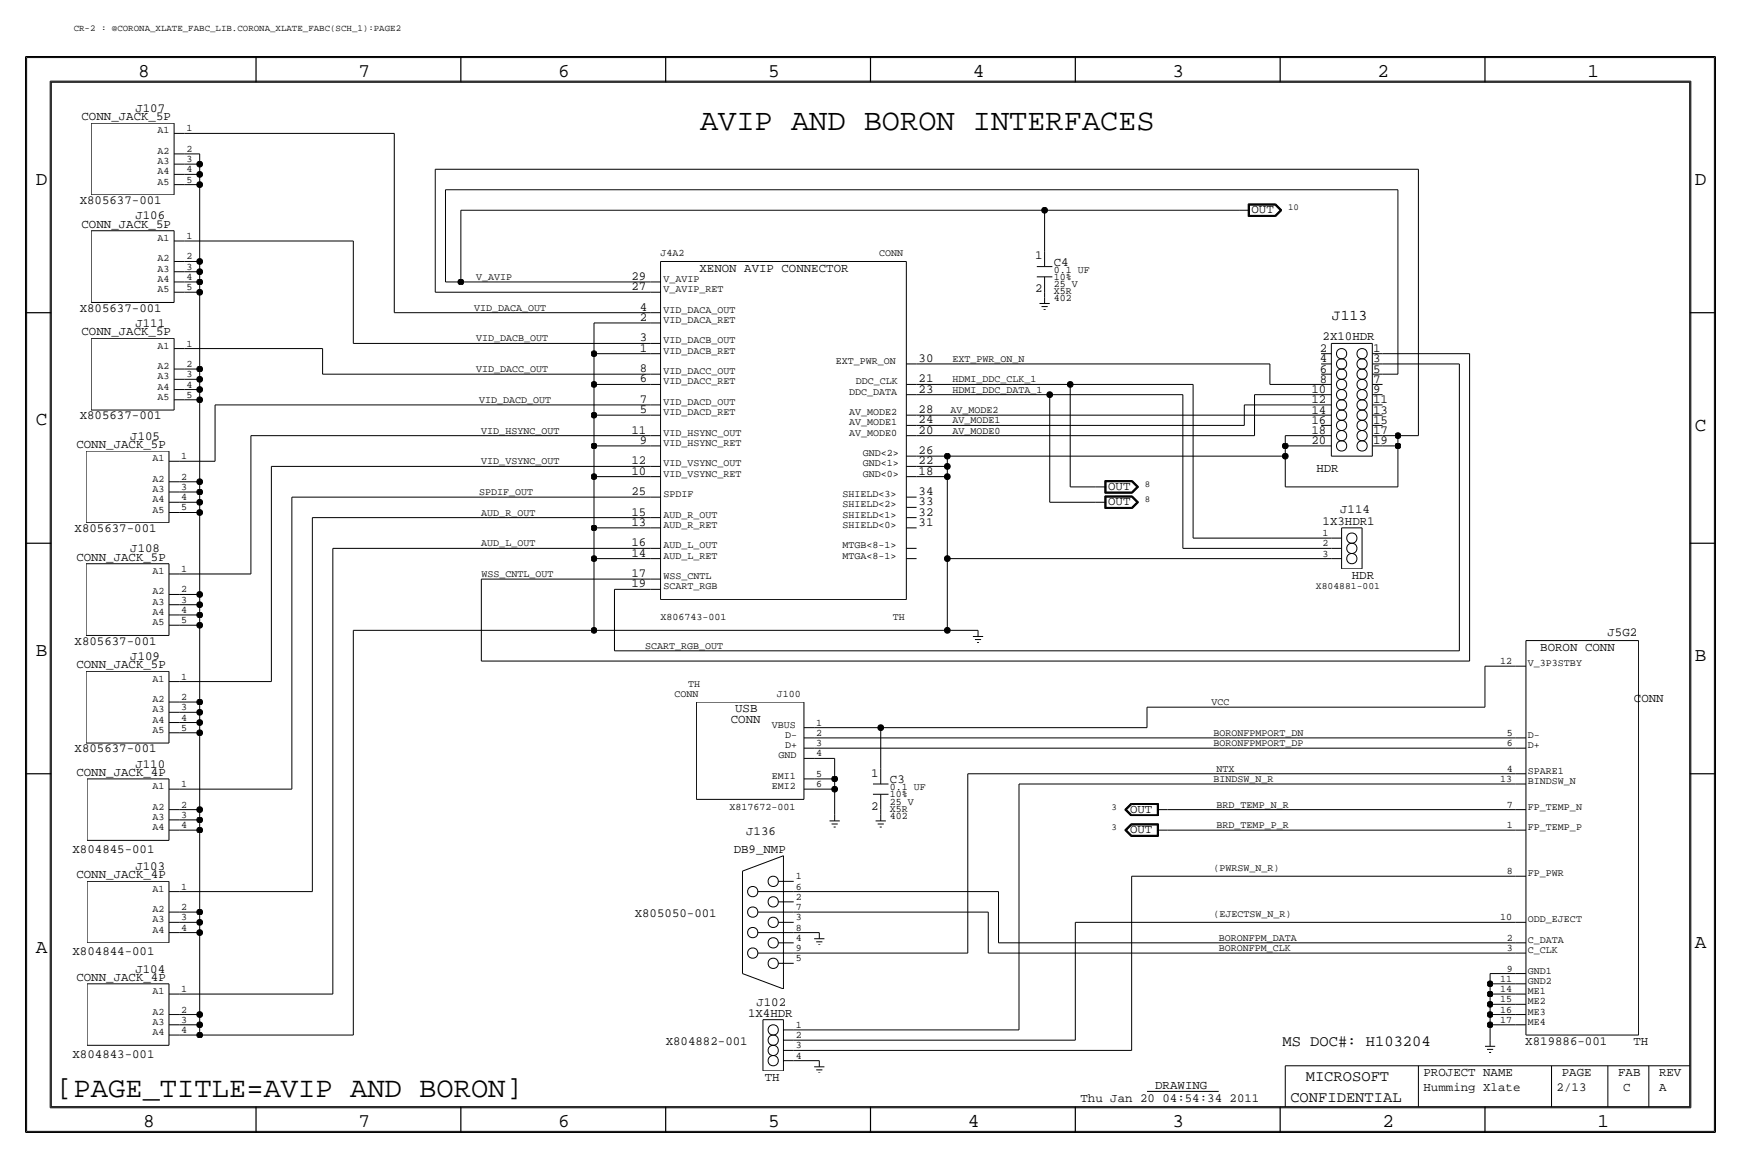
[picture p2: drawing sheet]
<svg xmlns="http://www.w3.org/2000/svg" width="432mm" height="287mm" viewBox="0 0 432 287" stroke-linecap="round" stroke-linejoin="round" font-family="sans-serif">
<g fill="none" stroke="#000" stroke-width=".25">
<path d="M6.6 14.3h418.6zM6.6 14.3v266.2zM425.2 14.3v266.2zM12.4 20.1v254.5zM12.4 20.1h407zM22.6 30.5h20.6zM22.6 30.5v17.8zM43.2 38.2h2.5zM43.2 33.1h2.5zM43.2 30.5v17.8zM45.7 38.2h3.8zM45.7 33.1h52.1z"/>
<path d="M49.5 38.2v2.5zM97.8 33.1v44.4zM419.4 20.1v254.5zM22.6 57.2h20.6zM22.6 48.3h20.6zM22.6 57.2v17.8zM43.2 59.7h2.5zM43.2 45.8h2.5zM43.2 40.7h2.5zM43.2 43.2h2.5zM43.2 57.2v17.8zM45.7 45.8h3.8z"/>
<path d="M45.7 43.2h3.8zM45.7 40.7h3.8zM45.7 59.7h41.9zM49.5 45.8v19zM49.5 43.2v2.6zM49.5 40.7v2.5zM87.6 59.7v25.4zM107.9 42h243.9zM107.9 42v30.4zM110.5 47h236.2zM110.5 47v22.9zM114.3 52.1v17.8z"/>
<path d="M114.3 52.1h144.8zM259.1 52.1h48.2zM259.1 52.1v10.2zM307.3 52.1h2.6zM309.6 53.7h6.8zM309.6 50.5v3.2zM309.6 50.5h6.8zM309.7 50.6v3zM309.7 53.6h6.6zM309.7 50.6h6.6zM309.8 50.7v2.8zM309.8 53.5h6.5z"/>
<path d="M309.8 50.7h6.5zM309.9 50.9v2.5zM309.9 53.4h6.3zM309.9 50.9h6.3zM316.2 50.9l1.3 1.2zM316.3 53.5l1.4-1.4zM316.3 50.7l1.4 1.4zM316.3 50.6l1.5 1.5zM316.3 53.6l1.5-1.5zM316.4 53.7l1.6-1.6zM316.4 50.5l1.6 1.6zM317.5 52.1l-1.3 1.3z"/>
<path d="M346.7 47v45.8zM351.8 42v66zM22.6 75h20.6zM43.2 72.4h2.5zM43.2 67.4h2.5zM43.2 69.9h2.5zM43.2 64.8h2.5zM45.7 72.4h3.8zM45.7 69.9h3.8zM45.7 67.4h3.8zM45.7 64.8h3.8zM49.5 72.4v19.1z"/>
<path d="M49.5 69.9v2.5zM49.5 67.4v2.5zM49.5 64.8v2.6zM97.8 77.5h63.5zM108 72.4h53.3zM110.5 69.9h3.8zM114.3 69.9h47zM161.3 72.4h2.5zM161.3 77.5h2.5zM161.3 69.9h2.5zM163.8 64.8h61zM163.8 64.8v83.8z"/>
<path d="M224.8 64.8v83.8zM257.1 66.1h3.9zM257.1 68.6h3.9zM257.8 75.2h2.5zM258.3 76h1.5zM258.8 76.8h.5zM259.1 68.6v3.8zM259.1 62.3v3.8zM259.1 73.7v1.5zM259.1 72.4v1.3zM22.6 83.9h20.6zM22.6 83.9v17.8z"/>
<path d="M43.2 99.1h2.5zM43.2 94h2.5zM43.2 96.6h2.5zM43.2 91.5h2.5zM43.2 86.4h2.5zM43.2 83.9v17.8zM45.7 99.1h3.8zM45.7 96.6h3.8zM45.7 94h3.8zM45.7 91.5h3.8zM45.7 86.4h34.3zM49.5 99.1v20.3z"/>
<path d="M49.5 96.6v2.5zM49.5 94v2.6zM49.5 91.5v2.5zM80 92.8h81.3zM80 86.4v6.4zM87.6 85.1h73.7zM147.3 95.3v7.6zM147.3 87.7v7.6zM147.3 80.1v7.6zM147.3 95.3h14zM147.3 87.7h14zM147.3 80.1h14z"/>
<path d="M161.3 95.3h2.5zM161.3 85.1h2.5zM161.3 80.1h2.5zM161.3 87.7h2.5zM161.3 92.8h2.5zM224.8 90.2h2.5zM224.8 95.3h2.5zM224.8 97.8h2.5zM227.3 95.3h38.1zM227.3 97.8h33.1zM227.3 90.2h87.7zM260.3 97.8v26.7z"/>
<path d="M260.3 97.8h33.1zM265.4 95.3v25.4zM265.4 95.3h30.5zM293.4 97.8v38.1zM295.9 95.3v38.1zM311.1 97.8v10.2zM311.1 97.8h16.6zM315 90.2v5.1zM315 95.3h12.7zM327.7 95.3h2.5zM327.7 90.2h2.5zM327.7 87.7h2.5z"/>
<path d="M327.7 92.8h2.5zM327.7 97.8h2.5zM330.2 85.1v28zM330.2 85.1h10.2zM340.4 85.1v28zM340.4 87.7h2.5zM340.4 90.2h2.5zM340.4 92.8h2.5zM340.4 95.3h2.5zM340.4 97.8h2.5zM342.9 87.7h21.6zM342.9 92.8h3.8z"/>
<path d="M342.9 90.2h19zM361.9 90.2v71.1zM364.5 87.7v76.2zM21.3 111.8v17.8zM21.3 111.8h20.6zM22.6 101.7h20.6zM41.9 119.4h2.5zM41.9 114.4h2.5zM41.9 111.8v17.8zM44.4 119.4h5.1zM44.4 114.4h8.9zM49.5 119.4v2.6z"/>
<path d="M53.3 100.4v14zM53.3 100.4h108zM62.2 108v34.3zM62.2 108h99.1zM67.3 115.6v53.4zM67.3 115.6h94zM147.3 118.2v12.7zM147.3 110.5v7.7zM147.3 102.9v7.6zM147.3 118.2h14zM147.3 110.5h14zM147.3 102.9h14z"/>
<path d="M161.3 102.9h2.5zM161.3 100.4h2.5zM161.3 118.2h2.5zM161.3 115.6h2.5zM161.3 110.5h2.5zM161.3 108h2.5zM224.8 102.9h2.5zM224.8 105.5h2.5zM224.8 108h2.5zM224.8 118.2h2.5zM224.8 113.1h2.5zM224.8 115.6h2.5z"/>
<path d="M227.3 118.2h7.7zM227.3 115.6h7.7zM227.3 113.1h7.7zM227.3 102.9h100.4zM227.3 108h83.9zM227.3 105.5h81.3zM234.9 113.1h83.9zM234.9 118.2v20.3zM234.9 115.6v2.6zM234.9 113.1v2.5zM274 119.1v3.2zM274 119.1h6.8z"/>
<path d="M274.1 119.2v3zM274.1 119.2h6.7zM274.2 119.3v2.8zM274.2 119.3h6.5zM274.3 119.4v2.6zM274.3 119.4h6.4zM280.7 119.4l1.2 1.3zM280.7 119.3l1.4 1.4zM280.8 119.2l1.4 1.5zM280.8 119.1l1.6 1.6zM308.6 100.4v5.1zM308.6 100.4h19.1z"/>
<path d="M318.8 110.5v2.6zM318.8 113.1v7.6zM318.8 108v2.5zM318.8 110.5h8.9zM318.8 108h8.9zM327.7 105.5h2.5zM327.7 108h2.5zM327.7 110.5h2.5zM327.7 100.4h2.5zM327.7 102.9h2.5zM330.2 113.1h10.2zM340.4 102.9h2.5z"/>
<path d="M340.4 105.5h2.5zM340.4 108h2.5zM340.4 110.5h2.5zM340.4 100.4h2.5zM342.9 110.5h3.8zM342.9 108h3.8zM346.7 110.5v10.2zM346.7 108v2.5zM346.7 108h5.1zM21.3 139.8v17.7zM21.3 139.8h20.6zM21.3 129.6h20.6z"/>
<path d="M41.9 127.1h2.5zM41.9 122h2.5zM41.9 124.5h2.5zM41.9 139.8v17.7zM44.4 127.1h5.1zM44.4 124.5h5.1zM44.4 122h5.1zM49.5 127.1v20.3zM49.5 124.5v2.6zM49.5 122v2.5zM72.4 123.2v72.4zM72.4 123.2h88.9z"/>
<path d="M77.5 128.3v92.7zM77.5 128.3h83.8zM82.5 135.9v110.5zM82.6 135.9h78.7zM147.3 138.5v17.8zM147.3 130.9v7.6zM147.3 138.5h14zM147.3 130.9h14zM161.3 130.9h2.5zM161.3 138.5h2.5zM161.3 135.9h2.5zM161.3 128.3h2.5z"/>
<path d="M161.3 123.2h2.5zM224.8 130.9h2.5zM224.8 128.3h2.5zM224.8 138.5h2.5zM224.8 135.9h2.5zM224.8 123.2h2.5zM224.8 125.8h2.5zM234.9 138.5v17.8zM234.9 138.5h95.3zM260.3 124.5h11.5zM265.4 120.7h6.4zM271.8 124.5h2.5z"/>
<path d="M271.8 120.7h2.5zM274 126.1h6.8zM274 122.9v3.2zM274 122.3h6.8zM274 122.9h6.8zM274.1 123v3zM274.1 126h6.7zM274.1 122.2h6.7zM274.1 123h6.7zM274.2 123.1v2.8zM274.2 125.9h6.5zM274.2 122.1h6.5z"/>
<path d="M274.2 123.1h6.5zM274.3 123.2v2.6zM274.3 125.8h6.4zM274.3 122h6.4zM274.3 123.2h6.4zM280.7 123.2l1.2 1.3zM280.7 125.9l1.4-1.4zM280.7 122.1l1.4-1.4zM280.7 123.1l1.4 1.4zM280.8 123l1.4 1.5zM280.8 126l1.4-1.5zM280.8 122.2l1.4-1.5z"/>
<path d="M280.8 126.1l1.6-1.6zM280.8 122.3l1.6-1.6zM280.8 122.9l1.6 1.6zM281.9 124.5l-1.2 1.3zM281.9 120.7l-1.2 1.3zM293.4 135.9h36.8zM295.9 133.4h34.3zM318.8 120.7h27.9zM330.2 138.5h2.5zM330.2 135.9h2.5zM330.2 133.4h2.5zM332.7 130.9v10.1z"/>
<path d="M332.7 130.9h5.1zM337.8 130.9v10.1zM21.3 157.5h20.6zM41.9 155h2.5zM41.9 149.9h2.5zM41.9 152.5h2.5zM41.9 147.4h2.5zM41.9 142.3h2.5zM44.4 142.3h17.8zM44.4 147.4h5.1zM44.4 155h5.1zM44.4 152.5h5.1z"/>
<path d="M44.4 149.9h5.1zM49.5 155v19zM49.5 152.5v2.5zM49.5 149.9v2.6zM49.5 147.4v2.5zM87.6 156.3h59.7zM87.6 156.3v100.3zM119.4 143.6h41.9zM119.4 143.6v20.3zM147.3 156.3h87.6zM152.4 146.1v15.2zM152.4 146.1h8.9z"/>
<path d="M161.3 146.1h2.5zM161.3 143.6h2.5zM163.8 148.6h61zM234.9 156.3h7.7zM241.3 157.8h2.5zM241.8 158.5h1.5zM242.3 159.3h.5zM242.6 156.3v1.5zM332.7 141h5.1zM378.5 158.8h27.9zM378.5 158.8v97.8zM406.4 158.8v97.8z"/>
<path d="M21.3 166.4v17.8zM21.3 166.4h20.6zM41.9 176.6h2.5zM41.9 179.1h2.5zM41.9 174h2.5zM41.9 169h2.5zM41.9 166.4v17.8zM44.4 174h5.1zM44.4 179.1h5.1zM44.4 176.6h5.1zM44.4 169h22.9zM49.5 179.1v2.6z"/>
<path d="M49.5 176.6v2.5zM49.5 174v2.6zM119.4 163.9h245.1zM152.4 161.3h209.5zM172.7 174v24.2zM172.7 174h26.7zM199.4 174v24.2zM284.5 175.3h83.8zM284.5 175.3v5.1zM368.3 165.2h7.6zM368.3 165.2v10.1zM375.9 165.2h2.6z"/>
<path d="M21.3 184.2h20.6zM21.6 193.1v15.2zM21.6 193.1h20.3zM41.9 181.7h2.5zM41.9 193.1v15.2zM41.9 195.6h2.5zM44.4 181.7h5.1zM44.5 195.6h27.9zM49.5 181.7v19zM172.7 198.2h26.7zM199.4 195.6h2.5zM199.4 193.1h2.5z"/>
<path d="M199.4 185.5h2.5zM199.4 188h2.5zM199.4 180.4h2.5zM199.4 182.9h2.5zM201.9 195.6h5.1zM201.9 193.1h5.1zM201.9 188h5.1zM201.9 180.4h16.5zM201.9 185.5h174zM201.9 182.9h174zM207 193.1v2.5zM207 195.6v6.4z"/>
<path d="M207 188v5.1zM216.5 194.4h3.9zM216.5 196.9h3.9zM218.4 196.9v3.8zM218.4 190.6v3.8zM218.4 180.4h66.1zM218.4 180.4v10.2zM240 191.8h135.9zM240 191.8v44.5zM252.7 194.4v60.9zM252.7 194.4h123.2zM280.5 199.1h6.8z"/>
<path d="M280.6 199.2h6.6zM280.6 199.3h6.5zM280.7 199.4l-1.3 1.3zM280.7 199.4h6.3zM287 199.4v2.6zM287.1 199.3v2.8zM287.2 199.2v3zM287.3 199.1v3.2zM375.9 182.9h2.6zM375.9 185.5h2.6zM375.9 191.8h2.6zM375.9 194.4h2.6z"/>
<path d="M21.6 218.5v15.2zM21.6 208.3h20.3zM21.6 218.5h20.3zM41.9 218.5v15.2zM41.9 203.3h2.5zM41.9 205.8h2.5zM41.9 200.7h2.5zM44.4 205.8h5.1zM44.4 203.3h5.1zM44.4 200.7h5.1zM49.5 205.8v20.3zM49.5 203.3v2.5z"/>
<path d="M49.5 200.7v2.6zM184.2 216v25.4zM184.2 216l10.1-3.9zM193 218.5h3.8zM194.3 212.1v33.1zM205.7 203.5h2.6zM206.2 204.3h1.6zM206.8 205h.5zM207 202v1.5zM217.2 203.5h2.5zM217.7 204.3h1.5zM218.2 205h.5z"/>
<path d="M218.4 202v1.5zM218.4 200.7v1.3zM278.9 205.8l1.6-1.6zM278.9 205.8l1.6 1.6zM278.9 200.7l1.6-1.6zM278.9 200.7l1.6 1.6zM279.1 205.8l1.5 1.5zM279.1 200.7l1.5 1.5zM279.1 205.8l1.5-1.5zM279.1 200.7l1.5-1.5zM279.2 205.8l1.4 1.4zM279.2 200.7l1.4 1.4z"/>
<path d="M279.2 205.8l1.4-1.4zM279.2 200.7l1.4-1.4zM279.4 205.8l1.3-1.3zM279.4 205.8l1.3 1.3zM279.4 200.7l1.3 1.3zM280.5 204.2h6.8zM280.5 207.4h6.8zM280.5 202.3h6.8zM280.6 204.3h6.6zM280.6 207.3h6.6zM280.6 202.2h6.6zM280.6 204.4h6.5z"/>
<path d="M280.6 207.2h6.5zM280.6 202.1h6.5zM280.7 217.2v43.2zM280.7 217.2h95.2zM280.7 204.5h6.3zM280.7 207.1h6.3zM280.7 202h6.3zM287 204.5v2.6zM287 205.8h2.6zM287 200.7h2.6zM287.1 204.4v2.8zM287.2 204.3v3z"/>
<path d="M287.3 204.2v3.2zM289.6 205.8h86.3zM289.6 200.7h86.3zM375.9 200.7h2.6zM375.9 205.8h2.6zM375.9 217.2h2.6zM21.6 233.7h20.3zM41.9 221h2.5zM41.9 228.7h2.5zM41.9 231.2h2.5zM41.9 226.1h2.5zM44.4 226.1h5.1z"/>
<path d="M44.4 231.2h5.1zM44.4 228.7h5.1zM44.5 221h33zM49.5 231.2v20.3zM49.5 228.7v2.5zM49.5 226.1v2.6zM188 236.3h8.8zM188 231.2h8.8zM188 226.1h8.8zM188 221h8.8zM193 233.7h3.8zM193 238.8h3.8z"/>
<path d="M193 228.7h3.8zM193 223.6h3.8zM196.8 231.2h6.4zM196.8 236.3h43.2zM196.8 226.1h48.3zM196.8 221h50.8zM201.9 232.7h2.6zM202.4 233.5h1.6zM202.9 234.2h.6zM203.2 231.2v1.5zM245.1 226.1v10.2zM245.1 236.3h130.8z"/>
<path d="M247.6 233.7h128.3zM247.6 221v12.7zM266.7 228.7v29.2zM266.7 228.7h109.2zM375.9 228.7h2.6zM375.9 233.7h2.6zM375.9 236.3h2.6zM21.6 243.9v15.2zM21.6 243.9h20.3zM21.6 259.1h20.3zM41.9 243.9v15.2zM41.9 246.4h2.5z"/>
<path d="M41.9 254.1h2.5zM41.9 256.6h2.5zM41.9 251.5h2.5zM44.4 256.6h5.1zM44.4 254.1h5.1zM44.4 251.5h5.1zM44.5 246.4h38zM49.5 256.6h38.1zM49.5 254.1v2.5zM49.5 251.5v2.6zM184.2 241.4l10.1 3.8zM189.2 252.8v12.7z"/>
<path d="M189.2 252.8h5.1zM194.3 255.3h2.5zM194.3 257.9h2.5zM194.3 252.8v12.7zM196.8 257.9h69.9zM196.9 255.3h55.8zM368.3 259.4h2.5zM369.6 254.1h6.3zM369.6 251.5v2.6zM369.6 254.1v3.8zM369.6 251.5h6.3zM369.6 249v2.5z"/>
<path d="M369.6 249h6.3zM369.6 246.4v2.6zM369.6 246.4h6.3zM369.6 243.9v2.5zM369.6 241.4v2.5zM369.6 243.9h6.3zM369.6 241.4h6.3zM369.6 257.9v1.5zM375.9 243.9h2.6zM375.9 241.4h2.6zM375.9 246.4h2.6zM375.9 249h2.6z"/>
<path d="M375.9 251.5h2.6zM375.9 254.1h2.6zM378.5 256.6h27.9zM12.4 274.6h407zM189.2 265.5h5.1zM194.3 260.4h2.5zM194.3 262.9h2.5zM196.8 260.4h83.9zM196.8 262.9h6.4zM201.9 264.5h2.6zM202.4 265.2h1.6zM202.9 266h.6z"/>
<path d="M203.2 262.9v1.6zM284.5 270.6h17.8zM318.8 264.2v10.2zM318.8 264.2h100.3zM351.8 264.2v10.2zM368.8 260.1h1.5zM369.3 260.9h.5zM384.8 264.2v10.2zM398.8 264.2v10.2zM408.9 264.2v10.2zM6.6 280.5h418.6z"/>
<circle cx="332.7" cy="87.7" r="1.28"/>
<circle cx="332.7" cy="97.9" r="1.28"/>
<circle cx="332.7" cy="90.2" r="1.28"/>
<circle cx="332.7" cy="92.8" r="1.28"/>
<circle cx="332.7" cy="95.3" r="1.28"/>
<circle cx="337.8" cy="87.7" r="1.28"/>
<circle cx="337.8" cy="92.8" r="1.28"/>
<circle cx="337.8" cy="95.3" r="1.28"/>
<circle cx="337.8" cy="97.9" r="1.28"/>
<circle cx="337.8" cy="90.2" r="1.28"/>
<circle cx="332.7" cy="105.5" r="1.28"/>
<circle cx="332.7" cy="110.6" r="1.28"/>
<circle cx="332.7" cy="100.4" r="1.28"/>
<circle cx="332.7" cy="102.9" r="1.28"/>
<circle cx="332.7" cy="108" r="1.28"/>
<circle cx="337.8" cy="102.9" r="1.28"/>
<circle cx="337.8" cy="108" r="1.28"/>
<circle cx="337.8" cy="110.6" r="1.28"/>
<circle cx="337.8" cy="100.4" r="1.28"/>
<circle cx="337.8" cy="105.5" r="1.28"/>
<circle cx="335.3" cy="133.4" r="1.28"/>
<circle cx="335.3" cy="136" r="1.28"/>
<circle cx="335.3" cy="138.5" r="1.28"/>
<circle cx="191.8" cy="218.5" r="1.28"/>
<circle cx="186.7" cy="231.2" r="1.28"/>
<circle cx="186.7" cy="226.1" r="1.28"/>
<circle cx="186.7" cy="221" r="1.28"/>
<circle cx="186.7" cy="236.3" r="1.28"/>
<circle cx="191.8" cy="233.7" r="1.28"/>
<circle cx="191.8" cy="223.6" r="1.28"/>
<circle cx="191.8" cy="238.8" r="1.28"/>
<circle cx="191.8" cy="228.7" r="1.28"/>
<circle cx="191.8" cy="255.3" r="1.28"/>
<circle cx="191.8" cy="257.9" r="1.28"/>
<circle cx="191.8" cy="263" r="1.28"/>
<circle cx="191.8" cy="260.4" r="1.28"/>
</g>
<g fill="#000" stroke="#000" stroke-width=".25">
<circle cx="49.5" cy="43.2" r=".72"/>
<circle cx="49.5" cy="45.8" r=".72"/>
<circle cx="49.5" cy="40.7" r=".72"/>
<circle cx="259.1" cy="52.1" r=".72"/>
<circle cx="49.5" cy="64.8" r=".72"/>
<circle cx="49.5" cy="72.4" r=".72"/>
<circle cx="49.5" cy="67.4" r=".72"/>
<circle cx="49.5" cy="69.9" r=".72"/>
<circle cx="114.3" cy="69.9" r=".72"/>
<circle cx="49.5" cy="94" r=".72"/>
<circle cx="49.5" cy="91.5" r=".72"/>
<circle cx="49.5" cy="99.1" r=".72"/>
<circle cx="49.5" cy="96.6" r=".72"/>
<circle cx="147.3" cy="95.3" r=".72"/>
<circle cx="147.3" cy="87.7" r=".72"/>
<circle cx="260.4" cy="97.8" r=".72"/>
<circle cx="265.4" cy="95.3" r=".72"/>
<circle cx="49.5" cy="119.4" r=".72"/>
<circle cx="147.3" cy="110.5" r=".72"/>
<circle cx="147.3" cy="118.2" r=".72"/>
<circle cx="147.3" cy="102.9" r=".72"/>
<circle cx="235" cy="113.1" r=".72"/>
<circle cx="235" cy="118.2" r=".72"/>
<circle cx="235" cy="115.6" r=".72"/>
<circle cx="318.8" cy="113.1" r=".72"/>
<circle cx="318.8" cy="110.5" r=".72"/>
<circle cx="346.7" cy="108" r=".72"/>
<circle cx="346.7" cy="110.5" r=".72"/>
<circle cx="49.5" cy="124.5" r=".72"/>
<circle cx="49.5" cy="122" r=".72"/>
<circle cx="49.5" cy="127.1" r=".72"/>
<circle cx="147.3" cy="138.5" r=".72"/>
<circle cx="147.3" cy="130.9" r=".72"/>
<circle cx="235" cy="138.5" r=".72"/>
<circle cx="49.5" cy="147.4" r=".72"/>
<circle cx="49.5" cy="149.9" r=".72"/>
<circle cx="49.5" cy="152.5" r=".72"/>
<circle cx="49.5" cy="155" r=".72"/>
<circle cx="147.3" cy="156.3" r=".72"/>
<circle cx="235" cy="156.3" r=".72"/>
<circle cx="49.5" cy="176.6" r=".72"/>
<circle cx="49.5" cy="179.1" r=".72"/>
<circle cx="49.5" cy="174" r=".72"/>
<circle cx="49.5" cy="181.7" r=".72"/>
<circle cx="207" cy="193.1" r=".72"/>
<circle cx="207" cy="195.6" r=".72"/>
<circle cx="218.4" cy="180.4" r=".72"/>
<circle cx="49.5" cy="205.8" r=".72"/>
<circle cx="49.5" cy="200.7" r=".72"/>
<circle cx="49.5" cy="203.3" r=".72"/>
<circle cx="49.5" cy="228.7" r=".72"/>
<circle cx="49.5" cy="226.1" r=".72"/>
<circle cx="49.5" cy="231.2" r=".72"/>
<circle cx="49.5" cy="256.6" r=".72"/>
<circle cx="49.5" cy="251.5" r=".72"/>
<circle cx="49.5" cy="254.1" r=".72"/>
<circle cx="369.6" cy="254.1" r=".72"/>
<circle cx="369.6" cy="246.4" r=".72"/>
<circle cx="369.6" cy="249" r=".72"/>
<circle cx="369.6" cy="251.5" r=".72"/>
<circle cx="369.6" cy="243.9" r=".72"/>
</g>
<g fill="none" stroke="#000" stroke-width=".3">
<path d="M6.3 14v266.7zM6.4 14h419zM63.5 14v6.4zM114.3 14v6.4zM165.1 14v6.4zM215.9 14v6.4zM266.7 14v6.4zM317.5 14v6.4zM368.3 14v6.4zM425.4 14v266.7zM12.7 20.4h406.4zM12.7 20.4v254z"/>
<path d="M419.1 20.4v254zM6.3 77.5h6.4zM419.1 77.5h6.3zM6.3 134.7h6.4zM419.1 134.7h6.3zM6.3 191.8h6.4zM419.1 191.8h6.3zM12.7 274.4h406.4zM63.5 274.4v6.3zM114.3 274.4v6.3zM165.1 274.4v6.3zM215.9 274.4v6.3z"/>
<path d="M266.7 274.4v6.3zM317.5 274.4v6.3zM368.3 274.4v6.3zM6.4 280.7h419z"/>
</g>
<text font-size="7.5" x="173.6" y="32.3">AVIP AND BORON INTERFACES</text>
<text font-size="7.1" x="14" y="271.8">[PAGE_TITLE=AVIP AND BORON]</text>
<g font-size="4.8">
<text x="34.3" y="19.1">8</text>
<text x="88.9" y="19.1">7</text>
<text x="138.4" y="19.1">6</text>
<text x="190.5" y="19.1">5</text>
<text x="241.3" y="19.1">4</text>
<text x="290.8" y="19.1">3</text>
<text x="341.6" y="19.1">2</text>
<text x="393.7" y="19.1">1</text>
<text x="8.9" y="45.8">D</text>
<text x="420.4" y="45.8">D</text>
<text x="8.9" y="105.5">C</text>
<text x="420.4" y="106.7">C</text>
<text x="8.9" y="162.6">B</text>
<text x="420.4" y="163.9">B</text>
<text x="8.9" y="236.3">A</text>
<text x="420.4" y="235">A</text>
<text x="35.5" y="279.4">8</text>
<text x="88.9" y="279.4">7</text>
<text x="138.4" y="279.4">6</text>
<text x="190.5" y="279.4">5</text>
<text x="240" y="279.4">4</text>
<text x="290.8" y="279.4">3</text>
<text x="342.9" y="279.4">2</text>
<text x="396.2" y="279.4">1</text>
</g>
<g font-size="3.8">
<text x="318.1" y="259.2">MS DOC#: H103204</text>
<text x="323.9" y="268">MICROSOFT</text>
<text x="320" y="273.1">CONFIDENTIAL</text>
</g>
<text font-size="3.7" x="330.3" y="79.3">J113</text>
<g font-size="3.1">
<text x="20.2" y="29.8">CONN_JACK_5P</text>
<text x="33.6" y="27.7">J107</text>
<text x="19.8" y="50.6">X805637-001</text>
<text x="310.4" y="52.9">OUT</text>
<text x="20.2" y="56.4">CONN_JACK_5P</text>
<text x="33.6" y="54.4">J106</text>
<text x="256.7" y="64.3">1</text>
<text x="261.4" y="65.8">C4</text>
<text x="156.6" y="69.4">29</text>
<text x="156.6" y="71.9">27</text>
<text x="173.5" y="67.4">XENON AVIP CONNECTOR</text>
<text x="19.8" y="77.3">X805637-001</text>
<text x="158.7" y="77">4</text>
<text x="256.7" y="72.4">2</text>
<text x="20.2" y="83.1">CONN_JACK_5P</text>
<text x="33.6" y="81.1">J111</text>
<text x="158.7" y="79.6">2</text>
<text x="158.7" y="84.6">3</text>
<text x="158.7" y="87.2">1</text>
<text x="227.8" y="89.7">30</text>
<text x="327.4" y="89.8">4</text>
<text x="327.4" y="87.3">2</text>
<text x="328" y="84.4">2X10HDR</text>
<text x="340.6" y="89.8">3</text>
<text x="340.6" y="87.3">1</text>
<text x="158.7" y="92.3">8</text>
<text x="158.7" y="94.8">6</text>
<text x="227.8" y="94.8">21</text>
<text x="327.4" y="92.4">6</text>
<text x="327.4" y="94.9">8</text>
<text x="340.6" y="92.4">5</text>
<text x="340.6" y="94.9">7</text>
<text x="158.7" y="99.9">7</text>
<text x="227.8" y="97.3">23</text>
<text x="325.3" y="97.4">10</text>
<text x="325.3" y="100">12</text>
<text x="340.6" y="97.4">9</text>
<text x="340.6" y="100">11</text>
<text x="19.8" y="103.9">X805637-001</text>
<text x="156.6" y="107.5">11</text>
<text x="158.7" y="102.4">5</text>
<text x="227.8" y="107.5">20</text>
<text x="227.8" y="105">24</text>
<text x="227.8" y="102.4">28</text>
<text x="325.3" y="102.5">14</text>
<text x="325.3" y="105.1">16</text>
<text x="325.3" y="107.6">18</text>
<text x="340.6" y="102.5">13</text>
<text x="340.6" y="105.1">15</text>
<text x="340.6" y="107.6">17</text>
<text x="18.9" y="111">CONN_JACK_5P</text>
<text x="32.3" y="109">J105</text>
<text x="158.7" y="110">9</text>
<text x="227.8" y="112.6">26</text>
<text x="325.3" y="110.1">20</text>
<text x="340.6" y="110.1">19</text>
<text x="156.6" y="115.1">12</text>
<text x="156.6" y="117.7">10</text>
<text x="227.8" y="117.7">18</text>
<text x="227.8" y="115.1">22</text>
<text x="326.5" y="116.9">HDR</text>
<text x="156.6" y="122.7">25</text>
<text x="227.8" y="125.3">33</text>
<text x="227.8" y="122.7">34</text>
<text x="274.8" y="125.3">OUT</text>
<text x="274.8" y="121.5">OUT</text>
<text x="18.5" y="131.9">X805637-001</text>
<text x="156.6" y="127.8">15</text>
<text x="156.6" y="130.4">13</text>
<text x="227.8" y="130.4">31</text>
<text x="227.8" y="127.8">32</text>
<text x="328" y="130.1">1X3HDR1</text>
<text x="332.4" y="127.1">J114</text>
<text x="32.3" y="137">J108</text>
<text x="156.6" y="135.4">16</text>
<text x="156.6" y="138">14</text>
<text x="18.9" y="139">CONN_JACK_5P</text>
<text x="156.6" y="143.1">17</text>
<text x="335.3" y="143.6">HDR</text>
<text x="156.6" y="145.6">19</text>
<text x="18.5" y="159.8">X805637-001</text>
<text x="382" y="161.3">BORON CONN</text>
<text x="398.7" y="157.7">J5G2</text>
<text x="18.9" y="165.7">CONN_JACK_5P</text>
<text x="32.3" y="163.6">J109</text>
<text x="181.3" y="179.1">CONN</text>
<text x="182.3" y="176.6">USB</text>
<text x="405.2" y="174.1">CONN</text>
<text x="18.5" y="186.5">X805637-001</text>
<text x="33.6" y="190.3">J110</text>
<text x="18.9" y="192.3">CONN_JACK_4P</text>
<text x="216.1" y="192.6">1</text>
<text x="220.7" y="194.1">C3</text>
<text x="216.1" y="200.7">2</text>
<text x="280.3" y="201.5">OUT</text>
<text x="185.1" y="207.1">J136</text>
<text x="280.3" y="206.6">OUT</text>
<text x="18" y="211.4">X804845-001</text>
<text x="33.6" y="215.7">J103</text>
<text x="182" y="211.4">DB9_NMP</text>
<text x="18.9" y="217.7">CONN_JACK_4P</text>
<text x="157.4" y="227.4">X805050-001</text>
<text x="18" y="236.8">X804844-001</text>
<text x="18.9" y="243.1">CONN_JACK_4P</text>
<text x="33.6" y="241.1">J104</text>
<text x="187.6" y="249.5">J102</text>
<text x="185.5" y="252">1X4HDR</text>
<text x="18" y="262.2">X804843-001</text>
<text x="165.1" y="259.1">X804882-001</text>
<text x="378.3" y="259.1">X819886-001</text>
<text x="405.1" y="259.1">TH</text>
<text x="189.7" y="268">TH</text>
<text x="353.1" y="266.8">PROJECT NAME</text>
<text x="387.3" y="266.8">PAGE</text>
<text x="401.3" y="266.8">FAB</text>
<text x="411.5" y="266.8">REV</text>
<text x="268" y="273.1">Thu Jan 20 04:54:34 2011</text>
<text x="286.5" y="270.1">DRAWING</text>
<text x="353.1" y="270.6">Humming Xlate</text>
<text x="386.1" y="270.6">2/13</text>
<text x="402.6" y="270.6">C</text>
<text x="411.5" y="270.6">A</text>
</g>
<g font-size="2.5">
<text x="39.1" y="33.1">A1</text>
<text x="46.2" y="32.6">1</text>
<text x="39.1" y="40.7">A3</text>
<text x="39.1" y="38.1">A2</text>
<text x="46.2" y="37.6">2</text>
<text x="46.2" y="40.2">3</text>
<text x="39.1" y="45.8">A5</text>
<text x="39.1" y="43.2">A4</text>
<text x="46.2" y="42.7">4</text>
<text x="46.2" y="45.3">5</text>
<text x="39.1" y="59.7">A1</text>
<text x="46.2" y="59.2">1</text>
<text x="39.1" y="64.8">A2</text>
<text x="46.2" y="64.3">2</text>
<text x="163.8" y="63.5">J4A2</text>
<text x="218.1" y="63.6">CONN</text>
<text x="39.1" y="67.4">A3</text>
<text x="39.1" y="69.9">A4</text>
<text x="46.2" y="66.9">3</text>
<text x="46.2" y="69.4">4</text>
<text x="46.2" y="71.9">5</text>
<text x="118.1" y="69.4">V_AVIP</text>
<text x="164.6" y="69.9">V_AVIP</text>
<text x="261.4" y="69.4">10%</text>
<text x="261.4" y="71.2">25 V</text>
<text x="261.4" y="67.6">0.1 UF</text>
<text x="39.1" y="72.4">A5</text>
<text x="117.6" y="77">VID_DACA_OUT</text>
<text x="164.6" y="77.5">VID_DACA_OUT</text>
<text x="164.6" y="72.4">V_AVIP_RET</text>
<text x="261.4" y="72.9">X5R</text>
<text x="261.4" y="74.7">402</text>
<text x="164.6" y="80.1">VID_DACA_RET</text>
<text x="39.1" y="86.4">A1</text>
<text x="46.2" y="85.9">1</text>
<text x="118.1" y="84.6">VID_DACB_OUT</text>
<text x="164.6" y="85.1">VID_DACB_OUT</text>
<text x="164.6" y="87.7">VID_DACB_RET</text>
<text x="236.2" y="89.7">EXT_PWR_ON_N</text>
<text x="39.1" y="94">A3</text>
<text x="39.1" y="91.5">A2</text>
<text x="46.2" y="91">2</text>
<text x="46.2" y="93.5">3</text>
<text x="118.1" y="92.3">VID_DACC_OUT</text>
<text x="164.6" y="92.8">VID_DACC_OUT</text>
<text x="164.6" y="95.3">VID_DACC_RET</text>
<text x="207.3" y="90.2">EXT_PWR_ON</text>
<text x="212.3" y="95.3">DDC_CLK</text>
<text x="236.2" y="94.8">HDMI_DDC_CLK_1</text>
<text x="39.1" y="99.1">A5</text>
<text x="39.1" y="96.6">A4</text>
<text x="46.2" y="96.1">4</text>
<text x="46.2" y="98.6">5</text>
<text x="118.9" y="99.9">VID_DACD_OUT</text>
<text x="164.6" y="100.4">VID_DACD_OUT</text>
<text x="210.6" y="97.8">DDC_DATA</text>
<text x="236.2" y="97.3">HDMI_DDC_DATA_1</text>
<text x="119.4" y="107.5">VID_HSYNC_OUT</text>
<text x="164.6" y="108">VID_HSYNC_OUT</text>
<text x="164.6" y="102.9">VID_DACD_RET</text>
<text x="210.6" y="102.9">AV_MODE2</text>
<text x="210.6" y="105.5">AV_MODE1</text>
<text x="235.7" y="102.4">AV_MODE2</text>
<text x="236.2" y="107.5">AV_MODE0</text>
<text x="236.2" y="105">AV_MODE1</text>
<text x="45" y="113.8">1</text>
<text x="164.6" y="110.5">VID_HSYNC_RET</text>
<text x="210.6" y="108">AV_MODE0</text>
<text x="214" y="113.1">GND&lt;2&gt;</text>
<text x="37.8" y="119.4">A2</text>
<text x="37.8" y="114.3">A1</text>
<text x="45" y="118.9">2</text>
<text x="119.4" y="115.1">VID_VSYNC_OUT</text>
<text x="164.6" y="118.2">VID_VSYNC_RET</text>
<text x="164.6" y="115.6">VID_VSYNC_OUT</text>
<text x="214" y="115.6">GND&lt;1&gt;</text>
<text x="214" y="118.2">GND&lt;0&gt;</text>
<text x="37.8" y="122">A3</text>
<text x="37.8" y="124.5">A4</text>
<text x="45" y="121.5">3</text>
<text x="45" y="124">4</text>
<text x="118.9" y="122.7">SPDIF_OUT</text>
<text x="164.6" y="123.2">SPDIF</text>
<text x="208.9" y="123.2">SHIELD&lt;3&gt;</text>
<text x="208.9" y="125.8">SHIELD&lt;2&gt;</text>
<text x="37.8" y="127.1">A5</text>
<text x="45" y="126.5">5</text>
<text x="119.4" y="127.8">AUD_R_OUT</text>
<text x="164.6" y="128.3">AUD_R_OUT</text>
<text x="164.6" y="130.9">AUD_R_RET</text>
<text x="208.9" y="130.9">SHIELD&lt;0&gt;</text>
<text x="208.9" y="128.3">SHIELD&lt;1&gt;</text>
<text x="119.4" y="135.4">AUD_L_OUT</text>
<text x="164.6" y="135.9">AUD_L_OUT</text>
<text x="208.9" y="135.9">MTGB&lt;8-1&gt;</text>
<text x="328" y="132.9">1</text>
<text x="328" y="135.4">2</text>
<text x="328" y="138">3</text>
<text x="37.8" y="142.3">A1</text>
<text x="45" y="141.8">1</text>
<text x="119.4" y="143.1">WSS_CNTL_OUT</text>
<text x="164.6" y="143.6">WSS_CNTL</text>
<text x="164.6" y="138.5">AUD_L_RET</text>
<text x="208.9" y="138.5">MTGA&lt;8-1&gt;</text>
<text x="37.8" y="149.9">A3</text>
<text x="37.8" y="147.4">A2</text>
<text x="45" y="146.9">2</text>
<text x="45" y="149.4">3</text>
<text x="164.6" y="146.1">SCART_RGB</text>
<text x="37.8" y="155">A5</text>
<text x="37.8" y="152.5">A4</text>
<text x="45" y="151.9">4</text>
<text x="45" y="154.5">5</text>
<text x="163.8" y="153.7">X806743-001</text>
<text x="221.4" y="153.7">TH</text>
<text x="160" y="160.8">SCART_RGB_OUT</text>
<text x="372.1" y="164.7">12</text>
<text x="379" y="165.2">V_3P3STBY</text>
<text x="37.8" y="169">A1</text>
<text x="45" y="168.5">1</text>
<text x="45" y="173.5">2</text>
<text x="167.3" y="172.8">CONN</text>
<text x="170.6" y="170.2">TH</text>
<text x="192.7" y="172.8">J100</text>
<text x="37.8" y="176.6">A3</text>
<text x="37.8" y="179.1">A4</text>
<text x="37.8" y="174">A2</text>
<text x="45" y="176.1">3</text>
<text x="45" y="178.6">4</text>
<text x="202.4" y="179.9">1</text>
<text x="300.5" y="174.8">VCC</text>
<text x="37.8" y="181.7">A5</text>
<text x="45" y="181.2">5</text>
<text x="191.4" y="180.4">VBUS</text>
<text x="194.8" y="182.9">D-</text>
<text x="194.8" y="185.5">D+</text>
<text x="202.4" y="182.4">2</text>
<text x="202.4" y="185">3</text>
<text x="301" y="185">BORONFPMPORT_DP</text>
<text x="301" y="182.4">BORONFPMPORT_DN</text>
<text x="373.7" y="185">6</text>
<text x="373.7" y="182.4">5</text>
<text x="379" y="185.5">D+</text>
<text x="379" y="182.9">D-</text>
<text x="193.1" y="188">GND</text>
<text x="202.4" y="187.5">4</text>
<text x="301.8" y="191.3">NTX</text>
<text x="373.7" y="191.3">4</text>
<text x="379" y="191.8">SPARE1</text>
<text x="37.8" y="195.6">A1</text>
<text x="45" y="195.1">1</text>
<text x="191.4" y="195.6">EMI2</text>
<text x="191.4" y="193.1">EMI1</text>
<text x="202.4" y="192.6">5</text>
<text x="202.4" y="195.1">6</text>
<text x="220.7" y="195.9">0.1 UF</text>
<text x="220.7" y="197.7">10%</text>
<text x="301" y="193.9">BINDSW_N_R</text>
<text x="372.1" y="193.9">13</text>
<text x="379" y="194.4">BINDSW_N</text>
<text x="37.8" y="203.3">A3</text>
<text x="37.8" y="200.7">A2</text>
<text x="45" y="200.2">2</text>
<text x="45" y="202.7">3</text>
<text x="180.9" y="200.7">X817672-001</text>
<text x="220.7" y="199.4">25 V</text>
<text x="220.7" y="203">402</text>
<text x="220.7" y="201.2">X5R</text>
<text x="301.8" y="200.2">BRD_TEMP_N_R</text>
<text x="373.7" y="200.2">7</text>
<text x="379" y="200.7">FP_TEMP_N</text>
<text x="37.8" y="205.8">A4</text>
<text x="45" y="205.3">4</text>
<text x="301.8" y="205.3">BRD_TEMP_P_R</text>
<text x="373.7" y="205.3">1</text>
<text x="379" y="205.8">FP_TEMP_P</text>
<text x="301" y="216">(PWRSW_N_R)</text>
<text x="37.8" y="221">A1</text>
<text x="45" y="220.5">1</text>
<text x="197.4" y="218">1</text>
<text x="197.4" y="220.5">6</text>
<text x="373.7" y="216.7">8</text>
<text x="379" y="217.2">FP_PWR</text>
<text x="37.8" y="226.1">A2</text>
<text x="45" y="225.6">2</text>
<text x="197.4" y="223.1">2</text>
<text x="197.4" y="225.6">7</text>
<text x="301" y="227.4">(EJECTSW_N_R)</text>
<text x="37.8" y="228.7">A3</text>
<text x="37.8" y="231.2">A4</text>
<text x="45" y="228.1">3</text>
<text x="45" y="230.7">4</text>
<text x="197.4" y="228.1">3</text>
<text x="197.4" y="233.2">4</text>
<text x="197.4" y="230.7">8</text>
<text x="302.3" y="233.2">BORONFPM_DATA</text>
<text x="372.1" y="228.1">10</text>
<text x="373.7" y="233.2">2</text>
<text x="379" y="228.7">ODD_EJECT</text>
<text x="379" y="233.7">C_DATA</text>
<text x="197.4" y="238.3">5</text>
<text x="197.4" y="235.8">9</text>
<text x="302.3" y="235.8">BORONFPM_CLK</text>
<text x="373.7" y="235.8">3</text>
<text x="379" y="236.3">C_CLK</text>
<text x="45" y="245.9">1</text>
<text x="372.1" y="243.4">11</text>
<text x="372.1" y="245.9">14</text>
<text x="373.7" y="240.8">9</text>
<text x="379" y="243.9">GND2</text>
<text x="379" y="241.4">GND1</text>
<text x="37.8" y="246.4">A1</text>
<text x="37.8" y="251.5">A2</text>
<text x="45" y="251">2</text>
<text x="372.1" y="248.5">15</text>
<text x="372.1" y="251">16</text>
<text x="379" y="246.4">ME1</text>
<text x="379" y="249">ME2</text>
<text x="379" y="251.5">ME3</text>
<text x="37.8" y="254.1">A3</text>
<text x="37.8" y="256.6">A4</text>
<text x="45" y="253.5">3</text>
<text x="45" y="256.1">4</text>
<text x="197.4" y="254.8">1</text>
<text x="197.4" y="257.4">2</text>
<text x="372.1" y="253.6">17</text>
<text x="379" y="254.1">ME4</text>
<text x="197.4" y="259.9">3</text>
<text x="197.4" y="262.4">4</text>
</g>
<text font-size="2.4" x="326.4" y="146.1">X804881-001</text>
<g font-size="2.3">
<text x="18.3" y="7.7">CR-2 : @CORONA_XLATE_FABC_LIB.CORONA_XLATE_FABC(SCH_1):PAGE2</text>
<text x="319.5" y="52.1">10</text>
<text x="283.9" y="124.5">8</text>
<text x="283.9" y="120.7">8</text>
<text x="275.7" y="200.7">3</text>
<text x="275.7" y="205.8">3</text>
</g>
</svg>
